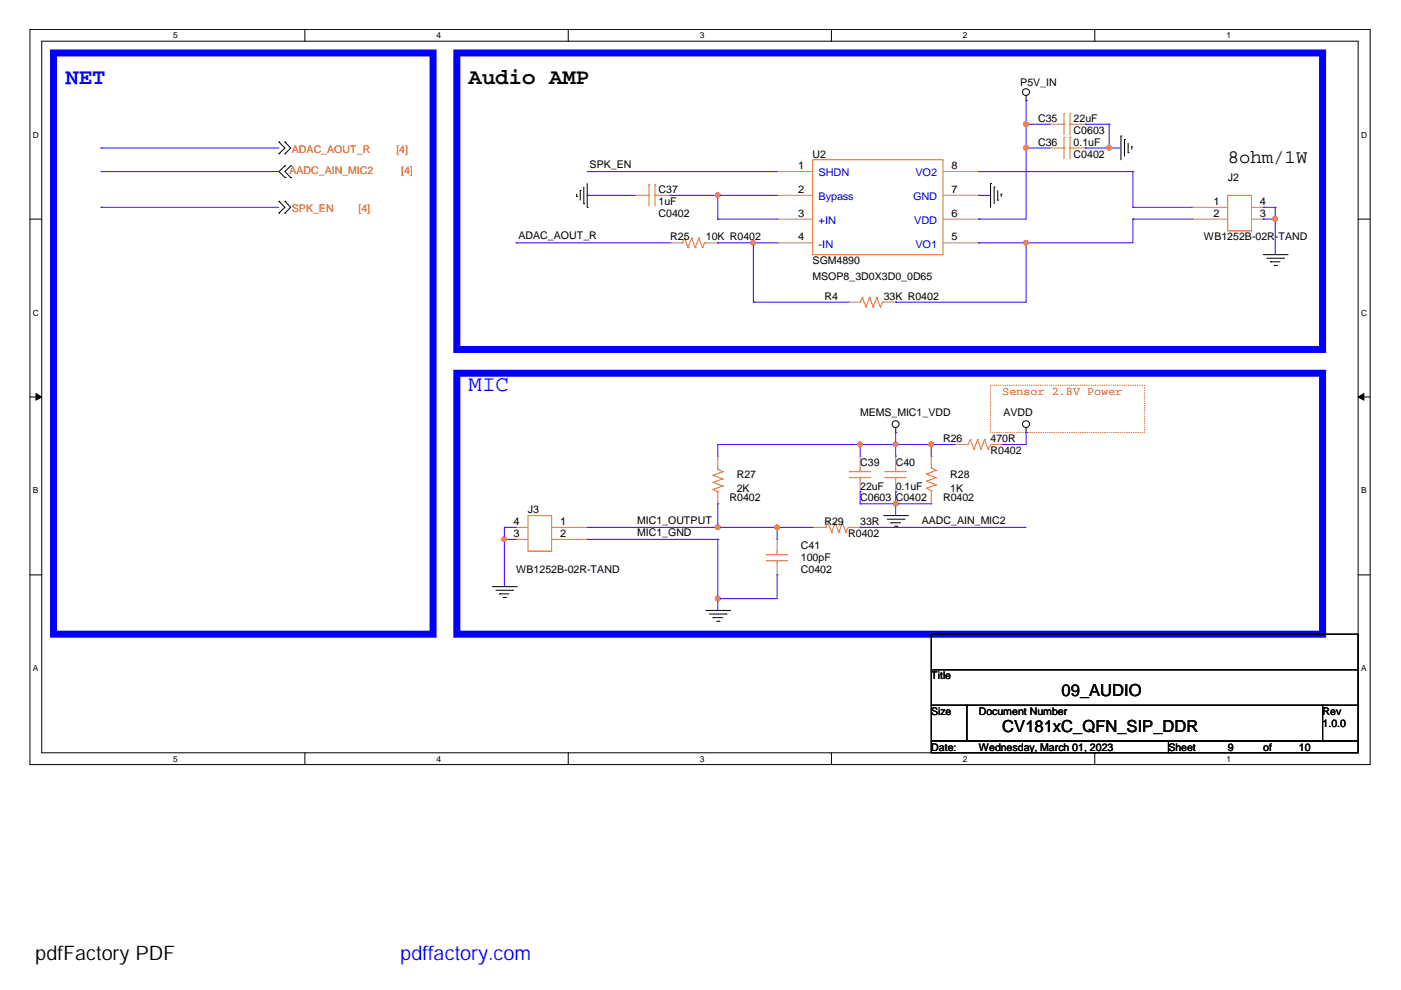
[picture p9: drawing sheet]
<svg xmlns="http://www.w3.org/2000/svg" width="297mm" height="210mm" viewBox="0 0 297 210" stroke-linecap="round" stroke-linejoin="round" font-family="sans-serif">
<path d="M6.3 6.2h284.2v155.9h-284.2zM8.8 8.7h279.2v150.9h-279.2z" fill="none" stroke="#000" stroke-width=".21"/>
<g fill="#fff">
<path d="M36.7 6.5h1v2h-1z"/>
<path d="M36.7 159.9h1v2h-1z"/>
</g>
<path d="M64.6 6.2v2.5M64.6 159.6v2.5" fill="none" stroke="#000" stroke-width=".21"/>
<g fill="#fff">
<path d="M92.5 6.5h1v2h-1z"/>
<path d="M92.5 159.9h1v2h-1z"/>
</g>
<path d="M120.5 6.2v2.5M120.5 159.6v2.5" fill="none" stroke="#000" stroke-width=".21"/>
<g fill="#fff">
<path d="M148.4 6.5h1v2h-1z"/>
<path d="M148.4 159.9h1v2h-1z"/>
</g>
<path d="M176.3 6.2v2.5M176.3 159.6v2.5" fill="none" stroke="#000" stroke-width=".21"/>
<g fill="#fff">
<path d="M204.2 6.5h.9v2h-.9z"/>
<path d="M204.2 159.9h.9v2h-.9z"/>
</g>
<path d="M232.1 6.2v2.5M232.1 159.6v2.5" fill="none" stroke="#000" stroke-width=".21"/>
<g fill="#fff">
<path d="M260 6.5h1v2h-1z"/>
<path d="M260 159.9h1v2h-1z"/>
<path d="M7 27.6h1.3v2h-1.3z"/>
<path d="M288.6 27.6h1.3v2h-1.3z"/>
<path d="M7 65.3h1.3v2h-1.3z"/>
<path d="M288.6 65.3h1.3v2h-1.3z"/>
</g>
<path d="M6.3 46.5h2.5M288 46.5h2.4" fill="none" stroke="#000" stroke-width=".21"/>
<g fill="#fff">
<path d="M7 103h1.2v2h-1.2z"/>
<path d="M288.6 103h1.2v2h-1.2z"/>
</g>
<path d="M6.3 84.2h2.5M288 84.2h2.4" fill="none" stroke="#000" stroke-width=".21"/>
<path d="M7.6 83.5l1.2 .7-1.2 .7zM288 84.2l1.2-.7v1.4z" fill="#000" stroke="#000" stroke-width=".21"/>
<g fill="#fff">
<path d="M7 140.7h1.2v2h-1.2z"/>
<path d="M288.6 140.7h1.2v2h-1.2z"/>
</g>
<g fill="none" stroke="#000" stroke-width=".21">
<path d="M59.1 30.1h.1M59.1 32.6h.1M59.1 30.1l1.3 1.3-1.3 1.2M60.4 30.1h.1M60.4 32.6h.1M60.4 37.6h.1M60.4 35.2h.1M60.4 30.1l1.2 1.3-1.2 1.2M60.4 35.2l-1.3 1.2 1.3 1.2M61.6 35.2h.1M61.6 37.6h.1M61.6 35.2l-1.2 1.2 1.2 1.2"/>
<path d="M123.8 39.7v3.5M124.5 38.9v5.1M210 38.9h.1M210 38.9v5.1M210.8 39.7h.1M210.8 39.7v3.5M217.6 21.3h.1M217.6 20.3v1M237.7 28.8h.1M237.7 28.8v5.1M238.4 29.6h.1M238.4 29.6v3.5"/>
<path d="M239.2 32.4h.1M239.2 30.4v2M239.9 31.1h.1M239.9 31.1v.5M59.1 42.7h.1M59.1 45.2h.1M59.1 42.7l1.3 1.3-1.3 1.2M60.4 42.7h.1M60.4 45.2h.1M60.4 42.7l1.2 1.3-1.2 1.2M122.3 41.7h.1M122.3 41.2v.5"/>
<path d="M123 40.4h.1M123 40.4v2M123.8 43.2h.1M124.5 44h.1M211.5 42.4h.1M211.5 40.4v2M212.3 41.2h.1M212.3 41.2v.5M267.8 54h5.1M268.6 54.8h3.5M269.4 55.5h.1M269.4 55.5h2"/>
<path d="M270.1 56.3h.5M270.6 56.3h.1M272.1 54.8h.1M272.9 54h.1M189.9 91.7h.1M189.9 90.7v1M217.6 91.7h.1M217.6 90.7v1M187.4 109.3h5M188.1 110.1h3.5M188.9 110.8h.1M188.9 110.8h2"/>
<path d="M189.7 111.6h.5M190.2 111.6h.1M191.6 110.1h.1M192.4 109.3h.1M6.3 121.9h2.5M104.4 124.4h5M105.2 125.2h3.5M105.9 125.9h.1M105.9 125.9h2M106.7 126.7h.5M107.2 126.7h.1M108.7 125.2h.1"/>
<path d="M109.4 124.4h.1M149.6 129.4h5.1M150.4 130.2h3.5M151.2 131h.1M151.2 131h2M151.9 131.7h.5M152.4 131.7h.1M153.9 130.2h.1M154.7 129.4h.1M197.4 134.5h90.6v7.5h-90.6zM288 121.9h2.4M197.4 142h90.6v7.5h-90.6z"/>
<path d="M197.4 149.5h7.6v7.6h-7.6zM197.4 157.1h50.3v2.5h-50.3zM205 149.5h75.4v7.6h-75.4zM247.7 157.1h40.3v2.5h-40.3zM280.4 149.5h7.6v7.6h-7.6z"/>
<circle cx="217.5" cy="19.5" r=".74"/>
<circle cx="189.9" cy="89.9" r=".74"/>
<circle cx="217.5" cy="89.9" r=".74"/>
</g>
<path d="M11.3 11.2h80.5v123.3h-80.5zM96.9 11.2h183.5v62.9h-183.5zM96.9 79.1h183.5v55.4h-183.5z" fill="none" stroke="#00f" stroke-width="1.5"/>
<path d="M210 81.7h32.7v10h-32.7z" fill="none" stroke="#f00" stroke-width=".21" stroke-dasharray="0 .4"/>
<g fill="none" stroke="#cc8006" stroke-width=".21">
<path d="M137.6 39.2h.1M137.6 39.2v4.5M138.9 39.2h.1M138.9 39.2v4.5M172.3 33.9h27.6v20.1h-27.6zM225.1 31.4h.5M225.1 26.3h.5M225.6 31.4h.1M225.6 29.1h.1M225.6 26.3h.1M225.6 24.1h.1M225.6 24.1v4.5"/>
<path d="M225.6 29.1v4.5M226.9 29.1h.1M226.9 31.4h.1M226.9 24.1h.1M226.9 26.3h.1M226.9 31.4h.7M226.9 24.1v4.5M226.9 29.1v4.5M226.9 26.3h.7M137.1 41.4h.5M137.6 41.4h.1M138.9 41.4h.1"/>
<path d="M138.9 41.4h.7M144.7 51.5h.1M145.1 50.5h.1M145.1 50.5l.8 2M145.1 50.5l-.4 1M145.9 52.5h.1M146.6 50.5h.1M146.6 50.5l.8 2M146.6 50.5l-.7 2M147.4 52.5h.1M148.2 50.5h.1M148.2 50.5l.7 2"/>
<path d="M148.2 50.5l-.8 2M148.9 52.5h.1M149.4 51.5h.1M149.4 51.5l-.5 1M149.4 51.5h.2M260.3 41.4h5v7.6h-5zM182.4 64.1h.1M182.8 63h.1M182.8 63l.8 2.1M182.8 63l-.4 1.1M183.6 65.1h.1M184.4 63h.1"/>
<path d="M184.4 63l.7 2.1M184.4 63l-.8 2.1M185.1 65.1h.1M185.9 63h.1M185.9 63l.7 2.1M185.9 63l-.8 2.1M186.6 65.1h.1M187.1 64.1h.1M187.1 64.1l-.5 1M187.1 64.1h.3M152.2 99.5h.1M152.2 99.5l1 .5"/>
<path d="M152.2 99.2v.3M182.4 99.2v.8M189.9 99.2v.8M197.4 99.2h.1M197.4 99.2l1.1 .6M198.5 99.8h.1M198.5 99.8l-2.1 .7M205 94.2h.2M205.2 94.2h.1M205.7 93.2h.1M205.7 93.2l-.5 1M205.7 93.2l.8 2"/>
<path d="M206.5 95.2h.1M207.3 93.2h.1M207.3 93.2l-.8 2M207.3 93.2l.7 2M208 95.2h.1M208.7 93.2h.1M208.7 93.2l-.7 2M208.7 93.2l.8 2M209.5 95.2h.1M210 94.2h.1M210 94.2l-.5 1M111.9 109.3h5.1v7.6h-5.1z"/>
<path d="M151.2 100.8h.1M151.2 102.3h.1M151.2 103.8h.1M151.2 100.8l2 .7M151.2 102.3l2 .8M151.2 103.8l1 .5M152.2 104.3h.1M153.2 100h.1M153.2 101.5h.1M153.2 103.1h.1M153.2 100l-2 .8M153.2 101.5l-2 .8"/>
<path d="M153.2 103.1l-2 .7M162.5 117.6h.1M162.5 118.9h.1M162.5 117.6h4.5M162.5 118.9h4.5M164.8 118.9h.1M164.8 117.6h.1M164.8 116.9v.7M164.8 118.9v.5M174.8 111.8h.2M175 111.8h.1M175.6 110.8h.1"/>
<path d="M175.6 110.8l-.6 1M175.6 110.8l.7 2M176.3 112.8h.1M177.1 110.8h.1M177.1 110.8l-.8 2M177.1 110.8l.7 2M177.8 112.8h.1M178.6 110.8h.1M178.6 110.8l-.8 2M178.6 110.8l.7 2M179.3 112.8h.1M179.8 111.8h.1"/>
<path d="M179.8 111.8l-.5 1M180.1 100h.1M180.1 101.3h.1M180.1 100h4.5M180.1 101.3h4.5M182.4 101.3h.1M182.4 100h.1M182.4 101.3v.5M187.6 100h.1M187.6 101.3h.1M187.6 100h4.6M187.6 101.3h4.6"/>
<path d="M189.9 101.3h.1M189.9 100h.1M189.9 101.3v.5M196.4 103.5h.1M196.4 102h.1M196.4 100.5h.1M196.4 103.5l1 .5M196.4 102l2.1 .8M196.4 100.5l2.1 .8M197.4 104h.1M197.4 104v.3M198.5 102.8h.1"/>
<path d="M198.5 101.3h.1M198.5 102.8l-2.1 .7M198.5 101.3l-2.1 .7"/>
</g>
<g fill="none" stroke="#a84" stroke-width=".21">
<path d="M164.8 36.4h.1M164.8 36.4h7.5M199.9 36.4h7.6M207.5 36.4h.1M222.6 31.4h.1M222.6 26.3h.1M222.6 31.4h2.5M222.6 26.3h2.5M227.6 31.4h2.5M227.6 26.3h2.5M230.1 31.4h.1M230.1 26.3h.1"/>
<path d="M134.6 41.4h.1M134.6 41.4h2.5M139.6 41.4h2.5M142.1 51.5h.1M142.1 41.4h.1M142.1 51.5h2.6M149.6 51.5h2.6M152.2 51.5h.1M164.8 46.5h.1M164.8 41.4h.1M164.8 51.5h.1M164.8 46.5h7.5"/>
<path d="M164.8 41.4h7.5M164.8 51.5h7.5M199.9 46.5h7.6M199.9 41.4h7.6M199.9 51.5h7.6M207.5 41.4h.1M207.5 46.5h.1M207.5 51.5h.1M252.8 44h.1M252.8 46.5h.1M252.8 46.5h7.5M252.8 44h7.5"/>
<path d="M265.3 46.5h2.5M265.3 44h2.5M267.8 46.5h.1M267.8 44h.1M179.8 64.1h.1M179.8 64.1h2.6M187.4 64.1h2.5M189.9 64.1h.1M152.2 96.7h.1M152.2 96.7v2.5M182.4 96.7h.1M182.4 96.7v2.5"/>
<path d="M189.9 96.7h.1M189.9 96.7v2.5M197.4 96.7h.1M197.4 96.7v2.5M202.5 94.2h.1M202.5 94.2h2.5M210 94.2h2.5M212.5 94.2h.1M109.4 114.4h.1M109.4 111.8h.1M109.4 111.8h2.5M109.4 114.4h2.5"/>
<path d="M117 111.8h7.5M117 114.4h7.5M124.5 111.8h.1M124.5 114.4h.1M152.2 106.8h.1M152.2 104.3v2.5M164.8 114.4h.1M164.8 114.4v2.5M164.8 119.4v2.5M172.3 111.8h.1M172.3 111.8h2.5M179.8 111.8h2.6"/>
<path d="M182.4 104.3h.1M182.4 111.8h.1M182.4 101.8v2.5M189.9 104.3h.1M189.9 101.8v2.5M197.4 106.8h.1M197.4 104.3v2.5M164.8 121.9h.1"/>
</g>
<g fill="none" stroke="#4200ff" stroke-width=".21">
<path d="M21.4 31.4h.1M21.4 36.4h.1M21.4 31.4h37.7M21.4 36.4h37.7M124.5 36.4h.1M124.5 36.4h40.3M207.5 36.4h.1M207.5 36.4h32.7M217.6 21.3h.1M217.6 26.3h.1M217.6 31.4h.1M217.6 21.3v25.2h-10.1"/>
<path d="M217.6 31.4h5M217.6 26.3h5M230.1 26.3h.1M230.1 31.4h.1M230.1 31.4h7.6M230.1 26.3h5.1M235.2 26.3h.1M235.2 31.4h.1M235.2 26.3v5.1M240.2 36.4h.1M240.2 36.4v7.6M21.4 44h.1"/>
<path d="M21.4 44h37.7M109.4 51.5h.1M109.4 51.5h32.7M124.5 41.4h.1M124.5 41.4h10.1M142.1 41.4h.1M142.1 41.4h22.7M152.2 46.5h.1M152.2 51.5h.1M152.2 41.4h.1M152.2 46.5h12.6M152.2 51.5h12.6"/>
<path d="M152.2 41.4v5.1M159.7 51.5h.1M159.7 51.5v12.6M207.5 41.4h.1M207.5 46.5h.1M207.5 51.5h.1M207.5 41.4h2.5M217.6 51.5h.1M217.6 51.5v12.6h-27.7M240.2 44h.1M240.2 46.5h.1M240.2 46.5v5h-32.7"/>
<path d="M240.2 44h12.6M240.2 46.5h12.6M267.8 44h.1M267.8 46.5h.1M267.8 44h2.6M267.8 46.5h2.6M270.4 44h.1M270.4 46.5h.1M270.4 44v10M159.7 64.1h.1M159.7 64.1h20.1M189.9 64.1h.1"/>
<path d="M152.2 94.2h.1M152.2 94.2h50.3M152.2 94.2v2.5M182.4 94.2h.1M182.4 94.2v2.5M189.9 91.7h.1M189.9 94.2h.1M189.9 91.7v5M197.4 94.2h.1M197.4 94.2v2.5M212.5 94.2h.1M217.6 91.7h.1"/>
<path d="M217.6 91.7v2.5h-5.1M106.9 111.8h.1M106.9 114.4h.1M106.9 111.8v12.6M106.9 111.8h2.5M106.9 114.4h2.5M124.5 111.8h47.8M124.5 114.4h27.7M152.2 106.8h.1M152.2 111.8h.1M152.2 114.4h.1M152.2 106.8v5"/>
<path d="M152.2 114.4v15M164.8 111.8h.1M164.8 111.8v2.6M182.4 104.3h.1M182.4 106.8h.1M182.4 111.8h.1M182.4 104.3v2.5M182.4 106.8h15M182.4 111.8h35.2M189.9 104.3h.1M189.9 106.8h.1M189.9 104.3v5"/>
<path d="M152.2 126.9h.1M164.8 121.9h.1M164.8 121.9v5h-12.6"/>
</g>
<g fill="#f00" stroke="#f00" stroke-width=".21">
<circle cx="217.5" cy="26.3" r=".49"/>
<circle cx="235.1" cy="31.3" r=".48"/>
<circle cx="217.5" cy="31.3" r=".48"/>
<circle cx="270.3" cy="46.4" r=".48"/>
<circle cx="189.9" cy="94.2" r=".48"/>
<circle cx="182.3" cy="94.2" r=".47"/>
<circle cx="197.4" cy="94.2" r=".48"/>
<circle cx="189.9" cy="106.8" r=".48"/>
<circle cx="106.9" cy="114.3" r=".48"/>
<circle cx="152.2" cy="111.8" r=".48"/>
<circle cx="164.7" cy="111.8" r=".48"/>
<circle cx="152.2" cy="126.9" r=".49"/>
<circle cx="217.5" cy="51.5" r=".49"/>
<circle cx="159.7" cy="51.5" r=".49"/>
<circle cx="152.2" cy="41.4" r=".49"/>
</g>
<g font-size="4.7" fill="#00f">
<text x="13.9" y="17.7">NET</text>
<text x="99.4" y="82.9">MIC</text>
</g>
<text font-size="4.7" x="99.4" y="17.7">Audio AMP</text>
<g font-size="4.2">
<text x="6.3" y="203.6">利用pdfFactory 测试版本创建的</text>
<text x="28.7" y="203.6">PDF文档</text>
</g>
<text font-size="4.2" fill="#00f" x="84.9" y="203.6">pdffactory.com</text>
<text font-size="4" x="260.3" y="34.6">8ohm/1W</text>
<g font-size="3.5">
<text x="225.1" y="147.7">09_AUDIO</text>
<text x="212.5" y="155.2">CV181xC_QFN_SIP_DDR</text>
</g>
<text font-size="2.5" fill="#f00" x="212.5" y="83.7">Sensor 2.8V Power</text>
<g font-size="2.2">
<text x="216.3" y="18.3">P5V_IN</text>
<text x="220.1" y="25.8">C35</text>
<text x="227.6" y="25.8">22uF</text>
<text x="227.6" y="28.4">C0603</text>
<text x="125" y="35.7">SPK_EN</text>
<text x="169.2" y="35.8">1</text>
<text x="172.3" y="33.4">U2</text>
<text x="201.7" y="35.8">8</text>
<text x="220.1" y="30.9">C36</text>
<text x="227.6" y="30.9">0.1uF</text>
<text x="227.6" y="33.4">C0402</text>
<text x="139.6" y="41">C37</text>
<text x="169.2" y="40.9">2</text>
<text x="201.7" y="40.9">7</text>
<text x="260.3" y="38.4">J2</text>
<text x="139.6" y="43.4">1uF</text>
<text x="139.6" y="46">C0402</text>
<text x="169.2" y="45.9">3</text>
<text x="201.7" y="45.9">6</text>
<text x="257.3" y="43.4">1</text>
<text x="257.3" y="45.9">2</text>
<text x="267.1" y="45.9">3</text>
<text x="267.1" y="43.4">4</text>
<text x="109.9" y="50.8">ADAC_AOUT_R</text>
<text x="142.1" y="51">R25</text>
<text x="149.6" y="51">10K R0402</text>
<text x="169.2" y="50.9">4</text>
<text x="201.7" y="50.9">5</text>
<text x="255.3" y="51">WB1252B-02R-TAND</text>
<text x="172.3" y="56">SGM4890</text>
<text x="172.3" y="59.3">MSOP8_3D0X3D0_0D65</text>
<text x="174.8" y="63.6">R4</text>
<text x="187.4" y="63.6">33K R0402</text>
<text x="182.4" y="88.2">MEMS_MIC1_VDD</text>
<text x="212.8" y="88.2">AVDD</text>
<text x="199.9" y="93.7">R26</text>
<text x="210" y="93.7">470R</text>
<text x="156.2" y="101.3">R27</text>
<text x="182.4" y="98.8">C39</text>
<text x="189.9" y="98.8">C40</text>
<text x="201.5" y="101.3">R28</text>
<text x="210" y="96.3">R0402</text>
<text x="154.7" y="106.3">R0402</text>
<text x="156.2" y="104.3">2K</text>
<text x="182.4" y="103.8">22uF</text>
<text x="182.4" y="106.3">C0603</text>
<text x="189.9" y="103.8">0.1uF</text>
<text x="189.9" y="106.3">C0402</text>
<text x="199.9" y="106.3">R0402</text>
<text x="201.5" y="104.3">1K</text>
<text x="108.9" y="113.8">3</text>
<text x="108.9" y="111.3">4</text>
<text x="111.9" y="108.9">J3</text>
<text x="118.7" y="111.3">1</text>
<text x="118.7" y="113.8">2</text>
<text x="135.1" y="111.1">MIC1_OUTPUT</text>
<text x="135.1" y="113.6">MIC1_GND</text>
<text x="174.8" y="111.4">R29</text>
<text x="179.8" y="113.8">R0402</text>
<text x="182.4" y="111.4">33R</text>
<text x="195.5" y="111.1">AADC_AIN_MIC2</text>
<text x="169.8" y="116.4">C41</text>
<text x="169.8" y="118.9">100pF</text>
<text x="109.4" y="121.4">WB1252B-02R-TAND</text>
<text x="169.8" y="121.4">C0402</text>
<text x="197.4" y="144">Title</text>
<text x="197.4" y="151.6">Size</text>
<text x="207.5" y="151.6">Document Number</text>
<text x="280.4" y="151.6">Rev</text>
<text x="280.4" y="154.1">1.0.0</text>
<text x="197.4" y="159.1">Date:</text>
<text x="207.5" y="159.1">Wednesday, March 01, 2023</text>
<text x="247.7" y="159.1">Sheet</text>
<text x="260.3" y="159.1">9</text>
<text x="267.8" y="159.1">of</text>
<text x="275.4" y="159.1">10</text>
</g>
<g font-size="2.2" fill="#f00">
<text x="61.9" y="32.4">ADAC_AOUT_R</text>
<text x="84" y="32.4">[4]</text>
<text x="61.4" y="36.9">AADC_AIN_MIC2</text>
<text x="85" y="36.9">[4]</text>
<text x="61.9" y="45">SPK_EN</text>
<text x="76" y="45">[4]</text>
</g>
<g font-size="2.2" fill="#00c">
<text x="173.6" y="37.4">SHDN</text>
<text x="194.1" y="37.4">VO2</text>
<text x="173.6" y="47.5">+IN</text>
<text x="173.6" y="42.4">Bypass</text>
<text x="193.6" y="42.4">GND</text>
<text x="193.8" y="47.5">VDD</text>
<text x="173.6" y="52.5">-IN</text>
<text x="194.1" y="52.5">VO1</text>
</g>
<g font-size="1.8">
<text x="36.7" y="8.1">5</text>
<text x="92.5" y="8.1">4</text>
<text x="148.4" y="8.1">3</text>
<text x="204.2" y="8.1">2</text>
<text x="260" y="8.1">1</text>
<text x="7" y="29.2">D</text>
<text x="288.6" y="29.2">D</text>
<text x="7" y="66.9">C</text>
<text x="288.6" y="66.9">C</text>
<text x="7" y="104.6">B</text>
<text x="288.6" y="104.6">B</text>
<text x="7" y="142.3">A</text>
<text x="288.6" y="142.3">A</text>
<text x="36.7" y="161.5">5</text>
<text x="92.5" y="161.5">4</text>
<text x="148.4" y="161.5">3</text>
<text x="204.2" y="161.5">2</text>
<text x="260" y="161.5">1</text>
</g>
</svg>
